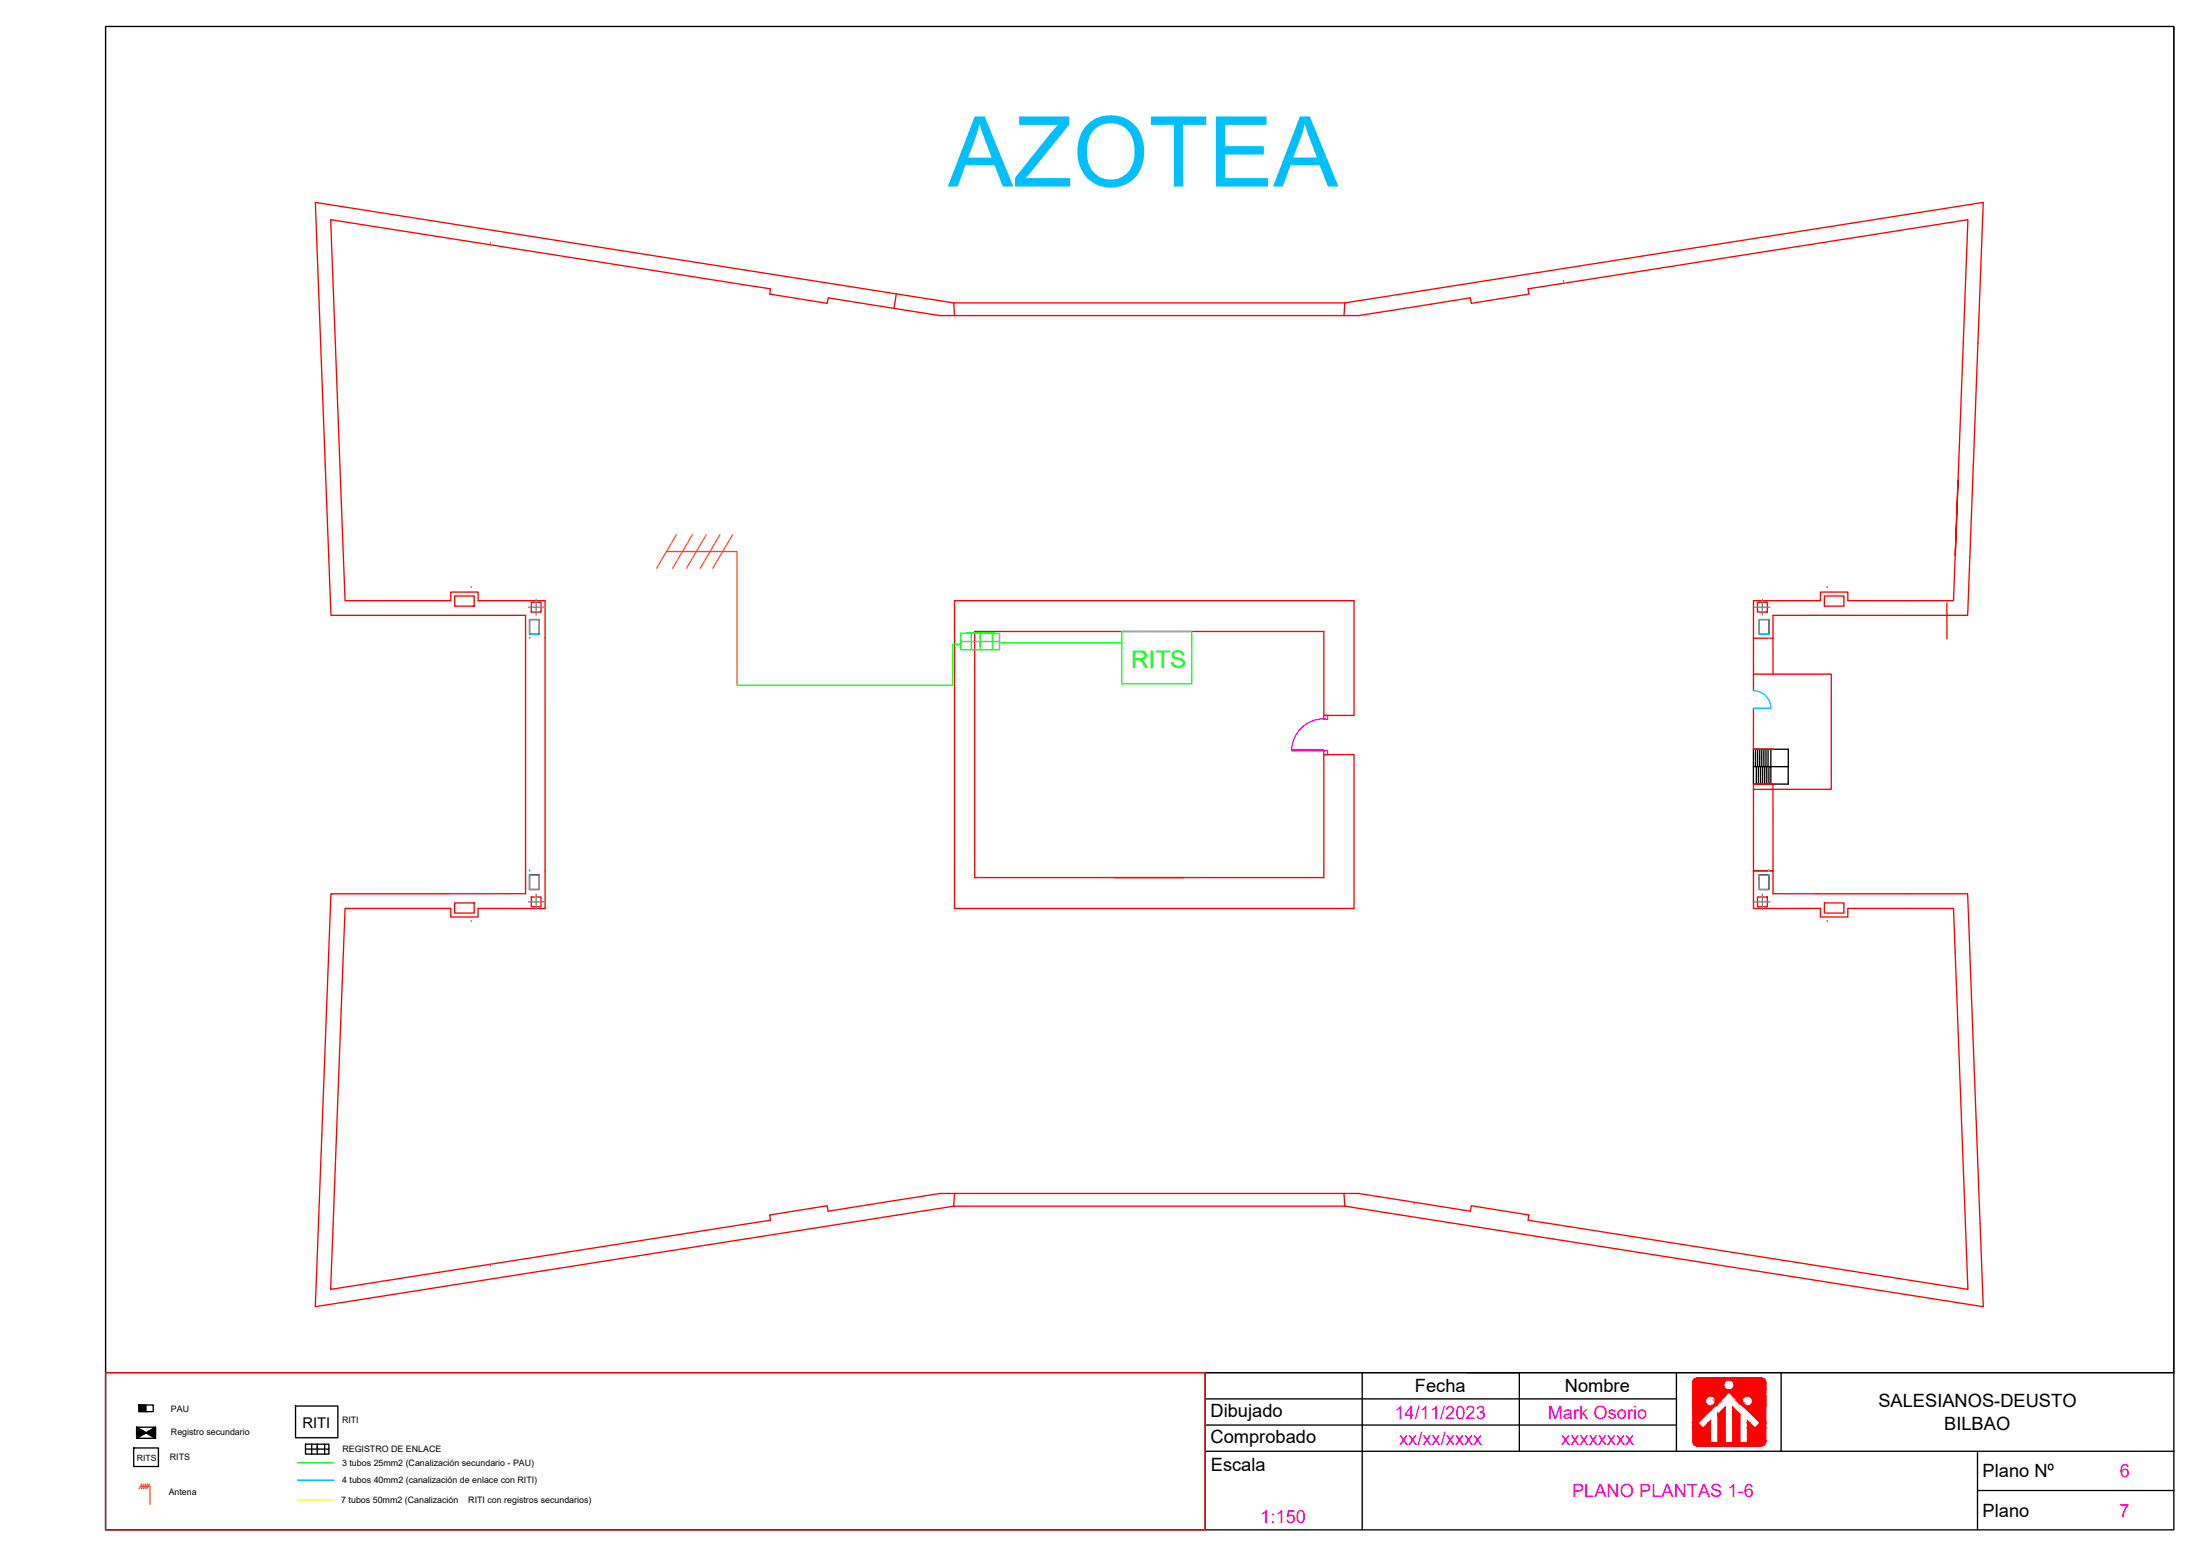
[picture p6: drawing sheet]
<svg xmlns="http://www.w3.org/2000/svg" width="420mm" height="297mm" viewBox="0 0 420 297" stroke-linecap="round" stroke-linejoin="round" font-family="sans-serif">
<!-- layer: edificio 2|1. MURO -->
<g fill="none" stroke="#f00" stroke-width=".25">
<path d="M170.7 58.9l8.8 1.3h80l21.3-3.3 .2 1 11-1.8-.2-1 84-13.2-1.8 49.8M170.7 58.9l-12.5-2-.2 1-11-1.8 .1-1-83.9-13.2 2.7 72.8h20.2v-1.7h5.2v1.7h12.8v58.7h-12.8v1.7h-5.2v-1.7h-20.2l-2.8 72.7 84-13.2-.1-1 11-1.7 .2 1 21.3-3.4h80l21.3 3.4 .2-1 11 1.7-.2 1 84 13.2-2.7-72.7h-20.2v1.7h-5.2v-1.7h-12.8v-23.7h3.7v20.9h37.2l3 78.8-122-19.1-.1-2.5M171.2 56.1l-111-17.5 3 78.9h37.2v53.1h-37.2l-3 78.8 121.9-19.1 .2-2.5M171.2 56.1l10.9 1.7 .2 2.4M171.2 56.1l-.5 2.8M182.1 57.8h74.7M256.7 60.2l.1-2.4 122-19.2-3 78.9h-37.2v4.3M374 91.7l-.6 14.5 .6-14.5M86.8 113.8h3.8v1.9h-3.8zM101.1 118.3h1.9v2.8h-1.9zM101.5 115h1.8v1.8h-1.8zM182.3 114.7h76.3v21.9h-5.8v-16h-66.6v46.9h66.6v-23.5h5.8v29.4h-76.3z"/>
<path d="M335.7 115h1.8v1.8h-1.8zM336 118.3h1.9v2.8h-1.9zM348.4 113.8h3.7v1.9h-3.7zM371.8 115.1v6.9M373.4 106.2l-.3 8.5h-20.2v-1.7h-5.2v1.7h-12.8v17.2M334.9 128.7h14.8v22h-14.8M334.9 135.2v7.8h3.7M334.9 121.8h3.7M338.6 121.8v6.9M86.8 172.4h3.8v1.9h-3.8zM101.1 167h1.9v2.8h-1.9zM101.5 171.2h1.8v1.9h-1.8z"/>
<path d="M334.9 166.3h3.7M335.7 171.2h1.8v1.9h-1.8zM336 167h1.9v2.8h-1.9zM348.4 172.4h3.7v1.9h-3.7zM182.1 230.3h74.7"/>
</g>
<!-- layer: edificio 2|3. CARP -->
<path d="M101.1 121.8h.1M334.9 131.9a3.3 3.3 0 0 1 3.3 3.3M334.9 135.2h3.3M337.9 121.8h.1M101.1 166.3h.1M337.9 166.3h.1" fill="none" stroke="#0ff" stroke-width=".25"/>
<path d="M93.7 46.4h.1M298.6 53.8h.1M343.4 44.2h.1M270.1 229.8h.1M93.7 241.6h.1" fill="none" stroke="#767676" stroke-width=".25"/>
<!-- layer: edificio 2|4.1 ESTR REFORMADO -->
<path d="M100.9 115.9h3M102.4 114.4v3M335.1 115.9h2.9M336.6 114.4v3M100.9 172.2h3M102.4 170.7v3M335.1 172.2h2.9M336.6 170.7v3" fill="none" stroke="#808080" stroke-width=".25"/>
<!-- layer: edificio 2|12. MOB ASEOS+COCINAS -->
<path d="M90 112.2h.1M349 112.2h.1M90 175.9h.1M349 175.9h.1" fill="none" stroke="#00f" stroke-width=".25"/>
<!-- layer: edificio 2|1. ESTR - CUBIERTA -->
<path d="M101.1 118.3h1.9v2.8h-1.9zM336 118.3h1.9v2.8h-1.9zM101.1 167h1.9v2.8h-1.9zM336 167h1.9v2.8h-1.9z" fill="none" stroke="#003fff" stroke-width=".25"/>
<!-- layer: edificio 2|12. MOBILIARIO -->
<path d="M268.2 58.8v.1" fill="none" stroke="#00f" stroke-width=".25"/>
<!-- layer: edificio 2|Escaleras y ascensor -->
<g fill="none" stroke="#000" stroke-width=".25">
<path d="M334.9 146.3l3.3 .1v3.3M334.9 143h6.6v6.7h-6.6zM335.3 143v3.3M335.4 146.4v3.3M335.7 143v3.3M335.8 146.4v3.3M336.1 143v3.4M336.2 146.4v3.3M336.5 143v3.4M336.6 146.4v3.3M336.9 143v3.4M337 146.4v3.3"/>
<path d="M337.3 143v3.4M337.4 146.4v3.3M337.7 143v3.4M337.8 146.4v3.3M338.2 143v3.4h3.3"/>
</g>
<!-- layer: edificio 2|3. CARP -->
<path d="M252.8 137.2a6.1 6.1 0 0 0-6.1 5.9M252.8 136.6h.8v.7l-.8-.1zM246.7 143.1h6.1v.2h-6.1zM252.8 143.3h.8v.7h-.8z" fill="none" stroke="#f0f" stroke-width=".25"/>
<!-- layer: edificio 2|Telecomunicaciones -->
<path d="M183.5 123h-1.5v7.8h-41.2M183.5 120.9h7.4v3.1h-7.4zM183.5 122.5h7.4M184.4 120.9h5.6M185.5 120.9v3.1M187.2 123v-.4v.9M187.2 120.9v3.1M189.5 120.9v3.1M190.9 122.7h23.4M214.3 120.6h13.3v10h-13.3zM56.9 279.2h6.9" fill="none" stroke="#0f0" stroke-width=".25"/>
<!-- layer: edificio 2|Antena -->
<path d="M127.3 105.3h13.5v25.5M129.2 102.1l-3.8 6.4M132.2 102.1l-3.8 6.4M134.9 102.1l-3.8 6.4M137.5 102.1l-3.8 6.4M139.9 102.1l-3.8 6.4M26.8 283.7h1.9v3.5M27.1 283.3l-.5 .9M27.5 283.3l-.5 .9M27.9 283.3l-.5 .9M28.2 283.3l-.5 .9M28.5 283.3l-.5 .9" fill="none" stroke="#ff7f00" stroke-width=".25"/>
<!-- layer: edificio 2|LEYENDA -->
<g fill="#000" stroke="#000" stroke-width=".19">
<path d="M26.1 272.5l1.8 1h-1.8zM26.1 273.7h1.5l-1.5 .9zM27.9 273.5h1.8v.2zM27.9 273.5l1.8-1v1z"/>
<path d="M26.5 268.2l1.4 1.3v-1.3zM26.5 268.2l1.4 1.3h-1.4z"/>
<path d="M27.9 273.5l.3 .2h1.5zM28.2 273.7h1.5v.9z"/>
<path d="M26.1 273.5l1.5 .2 .3-.2zM26.1 273.5l1.5 .2h-1.5z"/>
</g>
<path d="M25.5 276.4h4.8v3.6h-4.8zM26.1 272.5v2.1h3.6v-2.1h-3.6l3.6 2.1M26.5 268.2h2.8v1.3h-2.8zM29.7 272.5l-3.6 2.1M56.4 268.4h8.1v6.1h-8.1zM58.3 275.7h4.5v1.9h-4.5zM58.3 276.6h4.5M59.5 275.7v1.9M60.6 275.7v1.9M62 275.7v1.9" fill="none" stroke="#000" stroke-width=".25"/>
<!-- layer: edificio 2|CABLE DE ENLACE A RITI -->
<path d="M56.9 282.6h6.9" fill="none" stroke="#00f" stroke-width=".25"/>
<!-- layer: edificio 2|CABLE DE REGISTROS SECUNDARIOS -->
<path d="M56.9 286.3h6.9" fill="none" stroke="#ff0" stroke-width=".25"/>
<!-- layer: 0 -->
<path d="M20.2 5.1h395v257h-395z" fill="none" stroke="#000" stroke-width=".19"/>
<!-- layer: 1c16cajetinA3MARKOSORIO|Cajetin -->
<path d="M20.2 5.1h395v286.9h-395zM230.2 277h60M230.2 272h90M230.2 267h90M260.2 262.1v29.9M280.2 262.1h135M290.2 277v-14.9h-60v29.9M320.2 262.1v14.9h-30M340.2 262.1v14.9h-20M340.2 277h75" fill="none" stroke="#000" stroke-width=".25"/>
<!-- layer: 1c16cajetinA3MARKOSORIO|Logo_SD -->
<g fill="#f00" stroke="#f00" stroke-width=".19">
<path d="M329.5 268.5v1.5h-1.4z"/>
<path d="M330.9 268.5l1.4 1.5h-1.4z"/>
<path d="M326.2 271.6l.5-.4v.4z"/>
<path d="M333.7 271.2l.5 .4h-.5z"/>
<path d="M324.3 263l12.1 .1zM324.1 263.1h12.3z"/>
<path d="M324.1 263.1h12.5zM323.9 263.1h12.7z"/>
<path d="M323.9 263.1l12.9 .1zM323.8 263.2h13z"/>
<path d="M323.8 263.2l13.1 .1zM323.6 263.3h13.3z"/>
<path d="M323.6 263.3l13.4 .1-.1-.1zM323.6 263.3l13.4 .1h-13.5z"/>
<path d="M330.3 263.4h6.7zM330.3 263.4h6.7z"/>
<path d="M323.5 263.4h6.6zM323.5 263.4h6.6z"/>
<path d="M330.3 263.4h6.7zM330.3 263.4h6.7z"/>
<path d="M323.5 263.4h6.6zM323.5 263.4h6.4z"/>
<path d="M330.5 263.4l6.6 .1zM330.5 263.4l6.6 .1z"/>
<path d="M323.5 263.4h6.4zM323.5 263.4l6.3 .1z"/>
<path d="M330.6 263.5h6.5zM330.6 263.5h6.5z"/>
<path d="M323.4 263.5h6.4zM323.4 263.5h6.3z"/>
<path d="M330.7 263.5l6.4 .1zM330.7 263.5l6.4 .1z"/>
<path d="M323.4 263.5h6.3zM323.4 263.5l6.2 .1z"/>
<path d="M330.8 263.6l6.4 .1-.1-.1zM330.8 263.6l6.4 .1h-6.3z"/>
<path d="M323.4 263.6l6.1 .1 .1-.1zM323.4 263.6l6.1 .1h-6.2z"/>
<path d="M330.9 263.7h6.3zM330.9 263.7h6.3z"/>
<path d="M323.3 263.7h6.2zM323.3 263.7h6.2z"/>
<path d="M330.9 263.7l6.3 .2v-.2zM330.9 263.7l6.3 .2h-6.2z"/>
<path d="M323.3 263.7l6.1 .2 .1-.2zM323.3 263.7l6.1 .2h-6.1z"/>
<path d="M331 263.9h6.2zM331 263.9h6.2z"/>
<path d="M323.3 263.9h6.1zM323.3 263.9h6.1z"/>
<path d="M331 263.9l6.3 .1-.1-.1zM331 263.9l6.3 .1h-6.2z"/>
<path d="M323.3 263.9l6 .1 .1-.1zM323.3 263.9l6 .1h-6z"/>
<path d="M331.1 264h6.2zM331.1 264h6.2z"/>
<path d="M323.3 264h6zM323.3 264h6z"/>
<path d="M331.1 264l6.2 .2v-.2zM331.1 264l6.2 .2h-6.1z"/>
<path d="M323.3 264l5.9 .2 .1-.2zM323.3 264l5.9 .2h-5.9z"/>
<path d="M331.2 264.2l6.1 .2v-.2zM331.2 264.2l6.1 .2h-6.1z"/>
<path d="M323.3 264.2l5.9 .2v-.2zM323.3 264.2l5.9 .2h-5.9z"/>
<path d="M331.2 264.4l6.1 .2v-.2zM331.2 264.4l6.1 .2h-6.1z"/>
<path d="M323.3 264.4l5.9 .2v-.2zM323.3 264.4l5.9 .2h-5.9z"/>
<path d="M331.2 264.6l6.1 .1v-.1zM331.2 264.6l6.1 .1h-6.2z"/>
<path d="M323.3 264.6l6 .1-.1-.1zM323.3 264.6l6 .1h-6z"/>
<path d="M331.1 264.7l6.2 .2v-.2zM331.1 264.7l6.2 .2h-6.3z"/>
<path d="M323.3 264.7l6.1 .2-.1-.2zM323.3 264.7l6.1 .2h-6.1z"/>
<path d="M331 264.9l6.3 .1v-.1zM331 264.9l6.3 .1h-6.4z"/>
<path d="M323.3 264.9l6.2 .1-.1-.1zM323.3 264.9l6.2 .1h-6.2z"/>
<path d="M330.9 265l6.4 .2v-.2zM330.8 265.2l.1-.2 6.4 .2z"/>
<path d="M323.3 265l6.3 .2-.1-.2zM323.3 265l6.3 .2h-6.3z"/>
<path d="M330.8 265.2l6.5 .1zM330.6 265.3h6.7z"/>
<path d="M323.3 265.2l6.5 .1zM323.3 265.2l6.5 .1z"/>
<path d="M330.6 265.3h6.7zM330.5 265.3h6.8z"/>
<path d="M323.3 265.3h6.6zM323.3 265.3h6.6z"/>
<path d="M330.5 265.3l6.8 .1zM330.3 265.4h7z"/>
<path d="M323.3 265.3l6.8 .1zM323.3 265.3l6.8 .1z"/>
<path d="M323.3 265.4l14 .4v-.4zM323.3 265.4l14 .4h-14z"/>
<path d="M330.2 265.8l7.1 .7v-.7zM330.2 265.8l7.1 .7h-6.4z"/>
<path d="M323.3 265.8l6.2 .7 .7-.7zM323.3 265.8l6.2 .7h-6.2z"/>
<path d="M333.8 266.5h3.5zM333.8 266.5h3.5z"/>
<path d="M330.9 266.5h2.7zM330.9 266.5h2.5z"/>
<path d="M326.8 266.5h2.7zM326.8 266.5h2.7z"/>
<path d="M323.3 266.5h3.3zM323.3 266.5h3.1z"/>
<path d="M334 266.5l3.3 .1zM334 266.5l3.3 .1z"/>
<path d="M331 266.5h2.4zM331 266.5l2.3 .1z"/>
<path d="M327 266.5h2.5zM327 266.5l2.4 .1z"/>
<path d="M323.3 266.5h3.1zM323.3 266.5l3 .1z"/>
<path d="M334.1 266.6l3.2 .1zM334.1 266.6l3.2 .1z"/>
<path d="M331 266.6h2.3zM331 266.6l2.1 .1z"/>
<path d="M327.1 266.6h2.3zM327.1 266.6l2.2 .1z"/>
<path d="M323.3 266.6h3zM323.3 266.6l2.8 .1z"/>
<path d="M334.3 266.7l3 .1v-.1zM334.3 266.7l3 .1h-2.9z"/>
<path d="M331.1 266.7l1.9 .1 .1-.1zM331.1 266.7l1.9 .1h-1.8z"/>
<path d="M327.3 266.7l1.9 .1 .1-.1zM327.3 266.7l1.9 .1h-1.8z"/>
<path d="M323.3 266.7l2.7 .1 .1-.1zM323.3 266.7l2.7 .1h-2.7z"/>
<path d="M334.4 266.8l2.9 .1v-.1zM334.4 266.8l2.9 .1h-2.8z"/>
<path d="M331.2 266.8l1.7 .1 .1-.1zM331.2 266.8l1.7 .1h-1.5z"/>
<path d="M327.4 266.8l1.6 .1 .2-.1zM327.4 266.8l1.6 .1h-1.5z"/>
<path d="M323.3 266.8l2.6 .1 .1-.1zM323.3 266.8l2.6 .1h-2.6z"/>
<path d="M334.5 266.9l2.8 .2v-.2zM334.5 266.9l2.8 .2h-2.7z"/>
<path d="M331.4 266.9l1.4 .2 .1-.2zM331.4 266.9l1.4 .2h-1.3z"/>
<path d="M327.5 266.9l1.4 .2 .1-.2zM327.5 266.9l1.4 .2h-1.3z"/>
<path d="M323.3 266.9l2.5 .2 .1-.2zM323.3 266.9l2.5 .2h-2.5z"/>
<path d="M334.6 267.1l2.7 .2v-.2zM334.6 267.1l2.7 .2h-2.6z"/>
<path d="M331.5 267.1l1.2 .2 .1-.2zM331.5 267.1l1.2 .2h-1z"/>
<path d="M327.6 267.1l1.1 .2 .2-.2zM327.6 267.1l1.1 .2h-1z"/>
<path d="M323.3 267.1l2.4 .2 .1-.2zM323.3 267.1l2.4 .2h-2.4z"/>
<path d="M334.7 267.3l2.6 .1v-.1zM334.7 267.3l2.6 .1h-2.6z"/>
<path d="M331.7 267.3l1 .1v-.1zM331.7 267.3l1 .1h-.8z"/>
<path d="M327.7 267.3l.8 .1 .2-.1zM327.7 267.3l.8 .1h-.8z"/>
<path d="M323.3 267.3l2.4 .1v-.1zM323.3 267.3l2.4 .1h-2.4z"/>
<path d="M334.7 267.4l2.6 .2v-.2zM334.7 267.4l2.6 .2h-2.6z"/>
<path d="M331.9 267.4l.8 .2v-.2zM331.9 267.4l.8 .2h-.6z"/>
<path d="M327.7 267.4l.6 .2 .2-.2zM327.7 267.4l.6 .2h-.6z"/>
<path d="M323.3 267.4l2.4 .2v-.2zM323.3 267.4l2.4 .2h-2.4z"/>
<path d="M334.7 267.6l2.6 .2v-.2zM334.7 267.6l2.6 .2h-2.7z"/>
<path d="M332.1 267.6l.7 .2-.1-.2zM332.1 267.6l.7 .2h-.5z"/>
<path d="M327.7 267.6l.5 .2 .1-.2zM327.7 267.6l.5 .2h-.6z"/>
<path d="M323.3 267.6l2.5 .2-.1-.2zM323.3 267.6l2.5 .2h-2.5z"/>
<path d="M334.6 267.8l2.7 .2v-.2zM334.6 267.8l2.7 .2h-2.8z"/>
<path d="M332.3 267.8l.6 .2-.1-.2zM332.3 267.8l.6 .2h-.5z"/>
<path d="M327.6 267.8l.4 .2 .2-.2zM327.6 267.8l.4 .2h-.5z"/>
<path d="M323.3 267.8l2.6 .2-.1-.2zM323.3 267.8l2.6 .2h-2.6z"/>
<path d="M334.5 268l2.8 .1v-.1zM334.5 268l2.8 .1h-2.9z"/>
<path d="M332.4 268l.6 .1-.1-.1zM332.4 268l.6 .1h-.4z"/>
<path d="M327.5 268l.4 .1 .1-.1zM327.5 268l.4 .1h-.5z"/>
<path d="M323.3 268l2.7 .1-.1-.1zM323.3 268l2.7 .1h-2.7z"/>
<path d="M334.4 268.1l2.9 .1v-.1zM334.3 268.2l.1-.1 2.9 .1z"/>
<path d="M332.6 268.1l.5 .1zM332.6 268.1l.5 .1z"/>
<path d="M327.4 268.1l.3 .1 .2-.1zM327.3 268.2l.1-.1 .3 .1z"/>
<path d="M323.3 268.1l2.8 .1-.1-.1zM323.3 268.1l2.8 .1h-2.8z"/>
<path d="M334.3 268.2l3 .1zM334.1 268.3h3.2z"/>
<path d="M332.7 268.2l.6 .1zM332.7 268.2l.6 .1z"/>
<path d="M327.3 268.2h.4zM327.1 268.3h.5z"/>
<path d="M323.3 268.2l3 .1zM323.3 268.2l3 .1z"/>
<path d="M334.1 268.3l3.2 .1zM334 268.4h3.3z"/>
<path d="M332.8 268.3l.6 .1zM332.8 268.3l.6 .1z"/>
<path d="M327.1 268.3h.5zM327 268.4h.6z"/>
<path d="M323.3 268.3l3.1 .1zM323.3 268.3l3.1 .1z"/>
<path d="M334 268.4h3.3zM333.8 268.4h3.5z"/>
<path d="M332.9 268.4h.7zM332.9 268.4h.7z"/>
<path d="M327 268.4h.6zM326.8 268.4h.7z"/>
<path d="M323.3 268.4h3.3zM323.3 268.4h3.3z"/>
<path d="M332.9 268.4l4.4 3.2v-3.2zM332.9 268.4l4.4 3.2h-1.2z"/>
<path d="M336.1 271.6h1.2zM336.1 271.6h1.2z"/>
<path d="M333.7 271.6h.5zM333.7 271.6h.5z"/>
<path d="M326.2 271.6h.5zM326.2 271.6h.5z"/>
<path d="M323.3 268.4l1 3.2 3.2-3.2zM323.3 268.4l1 3.2h-1z"/>
<path d="M336.1 271.6l1.2 1v-1zM336.1 271.6l1.2 1h-2.2z"/>
<path d="M333.7 271.6l1.4 1-.9-1zM333.7 271.6l1.4 1h-1.4z"/>
<path d="M326.2 271.6l.5 1v-1zM326.2 271.6l.5 1h-1.4z"/>
<path d="M323.3 271.6l2 1-1-1zM323.3 271.6l2 1h-2z"/>
<path d="M333.7 272.6l3.6 2.4v-2.4zM333.7 272.6l3.6 2.4h-3.6z"/>
<path d="M323.3 272.6l3.4 2.4v-2.4zM323.3 272.6l3.4 2.4h-3.4z"/>
<path d="M333.7 275l3.5 .2 .1-.2zM333.7 275l3.5 .2h-3.5z"/>
<path d="M323.3 275l3.4 .2v-.2zM323.3 275l3.4 .2h-3.4z"/>
<path d="M333.7 275.2l3.5 .2v-.2zM333.7 275.2l3.5 .2h-3.5z"/>
<path d="M323.3 275.2l3.4 .2v-.2zM323.3 275.2l3.4 .2h-3.4z"/>
<path d="M330.9 270l1.4 5.5v-5.5zM330.9 270l1.4 5.5h-1.4z"/>
<path d="M328.1 270l1.4 5.5v-5.5zM328.1 270l1.4 5.5h-1.4z"/>
<path d="M333.7 275.4h3.5zM333.7 275.4l3.5 .1z"/>
<path d="M328.1 275.5h4.2zM328.1 275.5h4.2z"/>
<path d="M323.3 275.4l3.4 .1zM323.3 275.4l3.4 .1z"/>
<path d="M323.4 275.5h13.8zM323.4 275.5h13.7z"/>
<path d="M323.4 275.5l13.6 .2 .1-.2zM323.4 275.5l13.6 .2h-13.5z"/>
<path d="M323.5 275.7l13.4 .1 .1-.1zM323.5 275.7l13.4 .1h-13.3z"/>
<path d="M323.6 275.8l13.2 .1 .1-.1zM323.6 275.8l13.2 .1h-13z"/>
<path d="M323.8 275.9h13zM323.8 275.9l12.8 .1z"/>
<path d="M323.9 276h12.7zM323.9 276h12.5z"/>
<path d="M324.1 276h12.3zM324.1 276h12.2z"/>
</g>
<path d="M323.3 267.3h1.5M323.3 274.3h1.5M326.7 263v3.5M326.7 269.2h.1M327.7 267.3h1M328.1 274.3h1.4M330.9 274.3h.9M331.8 267.3h.1M333.7 263v3.5M333.7 269.2h.1M333.7 274.3h3.6M334.7 267.3h2.6" fill="none" stroke="#f00" stroke-width=".25"/>
<!-- layer: 1c16cajetinA3MARKOSORIO|Caj_Texto_Fijo -->
<path d="M377.7 277v15M377.7 284.5h37.5" fill="none" stroke="#000" stroke-width=".25"/>
<!-- layer: Localizacion -->
<path d="M20.2 262.1h210v29.9h-210z" fill="none" stroke="#f00" stroke-width=".25"/>
<text font-size="18.6" fill="#00bfff" x="181.1" y="35.6">AZOTEA</text>
<text font-size="4.7" fill="#0f0" x="216" y="127.4">RITS</text>
<g font-size="3.5">
<text x="270.2" y="265.8">Fecha</text>
<text x="298.9" y="265.8">Nombre</text>
<text x="358.7" y="268.7">SALESIANOS-DEUSTO</text>
<text x="231.2" y="270.4">Dibujado</text>
<text x="231.2" y="275.5">Comprobado</text>
<text x="371.3" y="272.9">BILBAO</text>
<text x="231.2" y="280.8">Escala</text>
<text x="378.6" y="282">Plano Nº</text>
<text x="378.6" y="289.5">Plano</text>
</g>
<g font-size="3.5" fill="#f0f">
<text x="266.3" y="270.8">14/11/2023</text>
<text x="267.2" y="275.8">xx/xx/xxxx</text>
<text x="295.6" y="270.8">Mark Osorio</text>
<text x="298.2" y="275.8">xxxxxxxx</text>
<text x="300.2" y="285.8">PLANO PLANTAS 1-6</text>
<text x="404.8" y="282">6</text>
<text x="240.7" y="290.8">1:150</text>
<text x="404.8" y="289.5">7</text>
</g>
<text font-size="2.8" x="57.8" y="272.5">RITI</text>
<g font-size="1.7">
<text x="32.6" y="269.6">PAU</text>
<text x="32.6" y="274">Registro secundario</text>
<text x="65.3" y="271.7">RITI</text>
<text x="32.4" y="278.8">RITS</text>
<text x="65.3" y="279.8">3 tubos 25mm2 (Canalización secundario - PAU)</text>
<text x="65.4" y="277.2">REGISTRO DE ENLACE</text>
<text x="32.2" y="285.3">Antena</text>
<text x="65.2" y="286.9">7 tubos 50mm2 (Canalización</text>
<text x="65.4" y="283.2">4 tubos 40mm2 (canalización de enlace con RITI)</text>
<text x="89.4" y="286.9">RITI con registros secundarios)</text>
</g>
<text font-size="1.6" x="26.2" y="278.9">RITS</text>
</svg>
